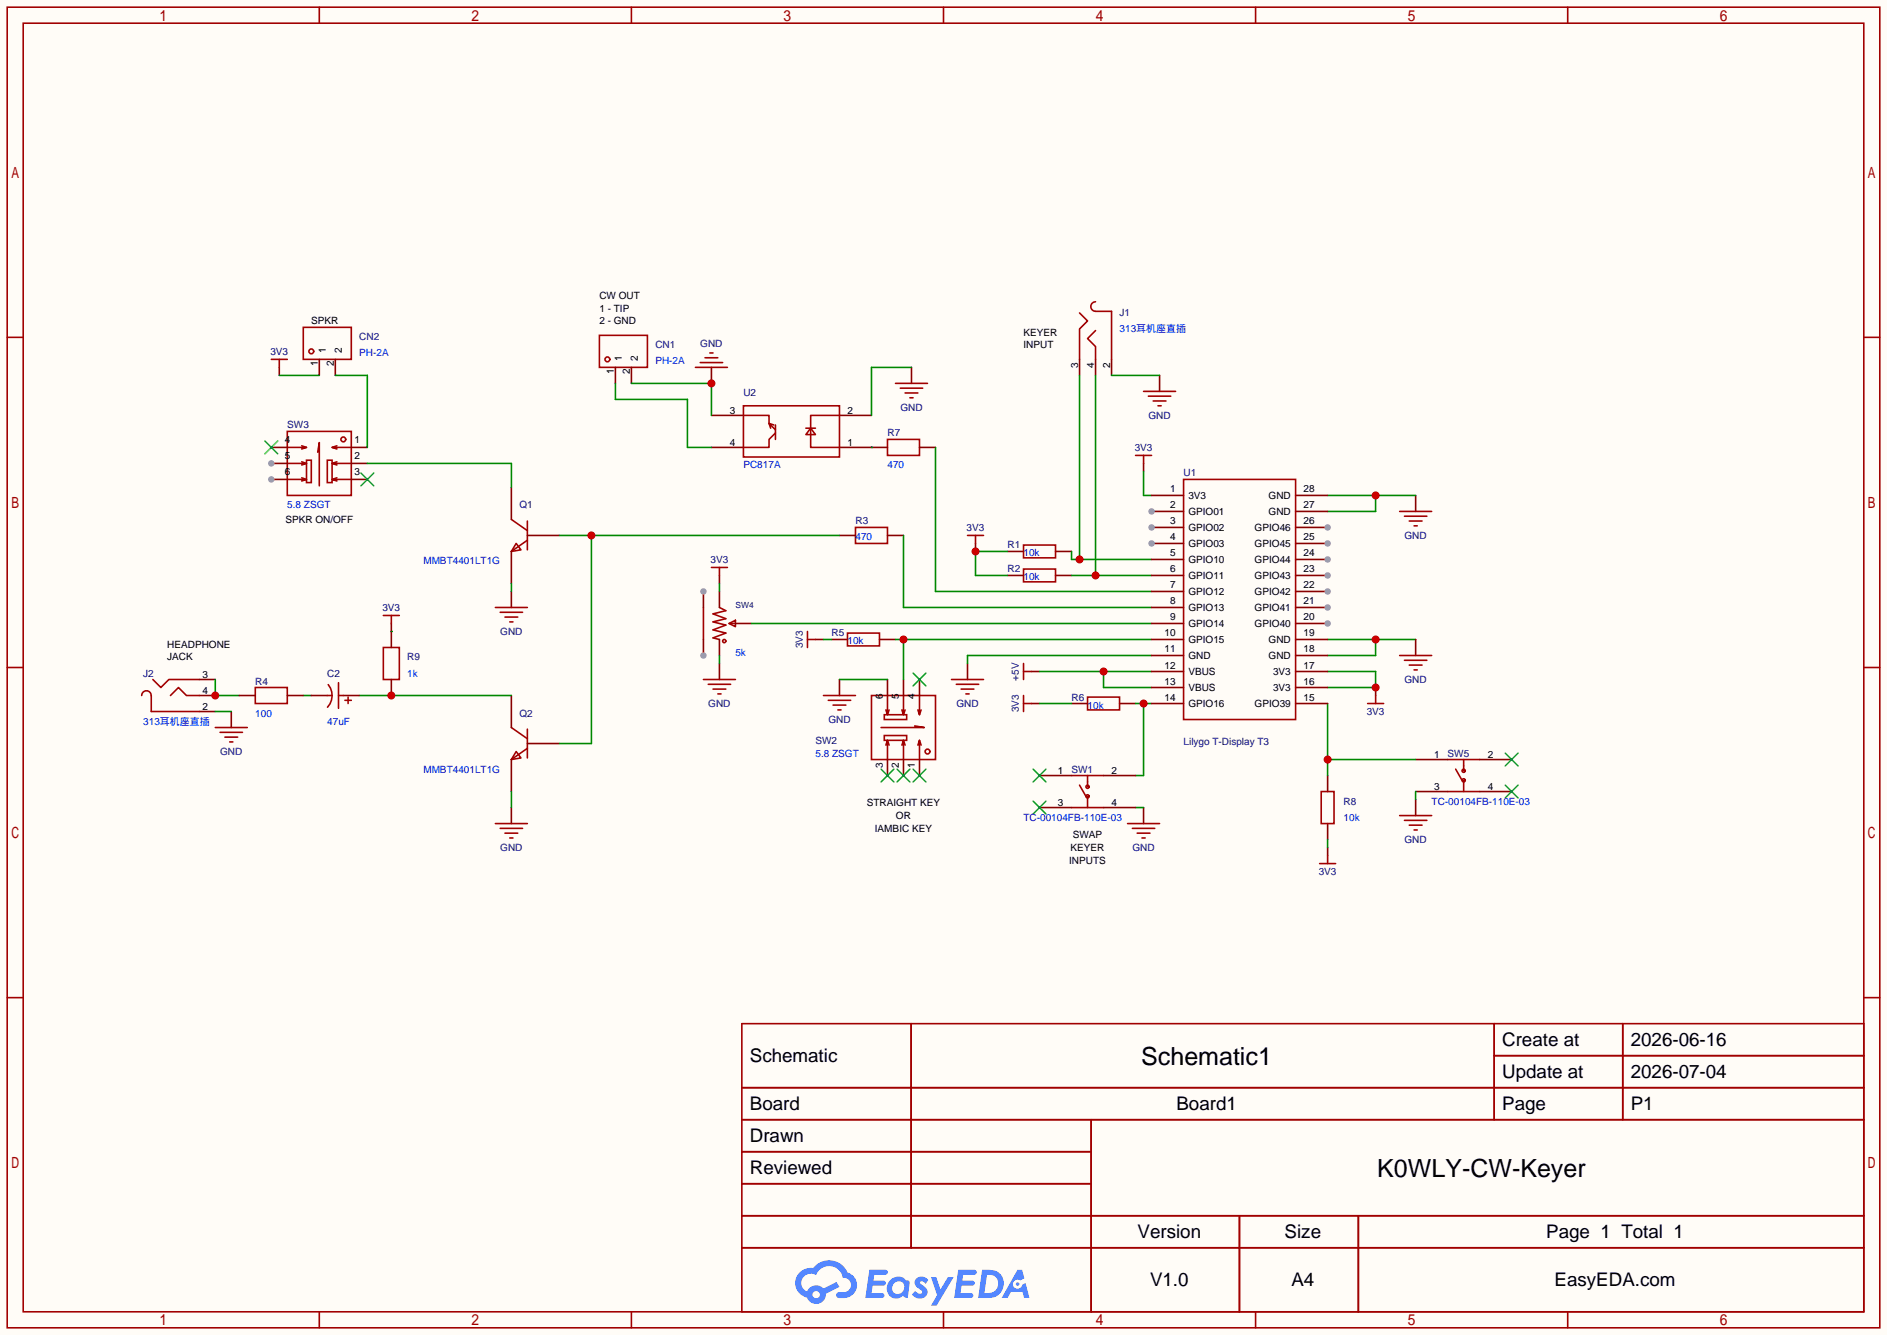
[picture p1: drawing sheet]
<svg xmlns="http://www.w3.org/2000/svg" width="299mm" height="212mm" viewBox="0 0 299 212" stroke-linecap="round" stroke-linejoin="round" font-family="sans-serif">
<path d="M0 0h299.5v211.8h-299.5z" fill="#fffcf7"/>
<g fill="none" stroke="#a10000" stroke-width=".25">
<path d="M1.1 1.1h297.2v209.6h-297.2zM3.7 3.7h292.1v204.5h-292.1zM50.7 1.1v2.6M100.2 1.1v2.6M149.7 1.1v2.6M199.3 1.1v2.6M248.8 1.1v2.6M1.1 53.5h2.6M295.8 53.5h2.5M1.1 105.9h2.6M295.8 105.9h2.5M1.1 158.3h2.6"/>
<path d="M295.8 158.3h2.5M117.7 162.4h178.1v45.8h-178.1zM117.7 172.6h178.1M117.7 177.7h178.1M144.6 162.4v35.6M173.2 177.7v30.5M237.1 162.4v15.3M237.1 167.5h58.7M257.5 162.4v15.3M117.7 182.8h55.5M117.7 192.9h178.1M117.7 187.8h55.5"/>
<path d="M117.7 198h178.1M196.7 192.9v15.3M215.6 192.9v15.3M50.7 208.2v2.5M100.2 208.2v2.5M149.7 208.2v2.5M199.3 208.2v2.5M248.8 208.2v2.5"/>
</g>
<g fill="#5487ff">
<path d="M145.5 202.8a1.3 1.3 0 0 1 1.8 .3l-.4 .6a.54 .54 0 0 0-.9-.2v.1a2.32 2.32 0 0 1 1.2 1.4 1.36 1.36 0 0 1-1.1 1.1 1.36 1.36 0 0 1-1.4-.7l.5-.6a.7 .7 0 0 0 1.2 .3l-.2-.3a1.6 1.6 0 0 1-1-1.6z"/>
<path d="M147.7 202.7h.9l.7 1.9 1.1-1.9h.9l-2.7 4.5h-.9l1-1.7z"/>
<path d="M138 201.5h1.6a1.31 1.31 0 0 1 1.2 .2 .4 .4 0 0 1-.3 .6h-1.8l-.1 .9h1.6a.4 .4 0 0 1 .4 .4 .4 .4 0 0 1-.4 .4h-1.7l-.2 1.2h.8a1.23 1.23 0 0 1 1.2 .2 .39 .39 0 0 1-.3 .6h-2.7z"/>
<path d="M152.1 201.5h1.6a1.32 1.32 0 0 1 1.3 .2 .39 .39 0 0 1-.4 .6h-1.7l-.2 .9h1.7a.4 .4 0 0 1 .3 .4 .4 .4 0 0 1-.4 .4h-1.7l-.2 1.2h.8a1.23 1.23 0 0 1 1.2 .2 .39 .39 0 0 1-.3 .6h-2.7z"/>
<path d="M161.5 201.5h.7l.4 1.3-.7 .4a.75 .75 0 0 0-1.1 .3 .75 .75 0 0 0 .5 1 .75 .75 0 0 0 .9-.6l.6-.3 .6 2.4h-.9l-.2-1h-1.9l-.5 1h-.9z"/>
<path d="M155.9 201.5l-.7 4.5h1.5a2.27 2.27 0 0 0 2.5-1.7 2.27 2.27 0 0 0-1.3-2.7zM156.6 202.3a1.5 1.5 0 0 1 1.8 1.5 1.5 1.5 0 0 1-1.9 1.4h-.3z"/>
<path d="M141.3 203.1a1.62 1.62 0 0 0-.4 2.1 1.62 1.62 0 0 0 2 .7l.4-.3 .3 .3 .5 .1 .3-2.5-.2-.3h-.2a.57 .57 0 0 1-.6-.4 1.73 1.73 0 0 0-2.1 .3zM141.9 203.6a.96 .96 0 0 1 1.5 0 .96 .96 0 0 1-.3 1.5 .95 .95 0 0 1-1.4-.1 .95 .95 0 0 1 .2-1.4z"/>
<path d="M126.9 201.9a2.37 2.37 0 0 0 1.2 4 1.54 1.54 0 0 0 1.7 1 1.54 1.54 0 0 0 1.3-1.6l2.1-1.1-.5-.8-2 1.1a1.57 1.57 0 0 0-2.6 .4 1.5 1.5 0 0 1-.8-2.1 1.5 1.5 0 0 1 2.2-.5 2.23 2.23 0 0 1 2.3-1.4 2.23 2.23 0 0 1 2 1.8 1.16 1.16 0 0 1 1.2 1.1 1.16 1.16 0 0 1-1 1.3h-.7a.47 .47 0 0 0-.6 .3 .47 .47 0 0 0 .4 .6 2.23 2.23 0 0 0 2.3-.7 2.23 2.23 0 0 0 .4-2.3 2.16 2.16 0 0 0-1.3-1.1 3.2 3.2 0 0 0-5.4-.7l-1.2 .1zM129 205.4a.58 .58 0 0 1 1.1 0 .58 .58 0 0 1-1.1 0z"/>
<circle cx="161.5" cy="203.8" r=".28"/>
</g>
<path d="M163.7 106.6h1.3" fill="none" stroke="#870000" stroke-width=".25"/>
<path d="M162.4 105.3v2.5M162.4 106.6h1.3" fill="none" stroke="#a10000" stroke-width=".25"/>
<path d="M165 106.6h17.8M175.1 106.6v2.5h7.7" fill="none" stroke="#008700" stroke-width=".25"/>
<circle cx="175.1" cy="106.6" r=".63" fill="#c00"/>
<path d="M224.7 78.6v2.6" fill="none" stroke="#870000" stroke-width=".25"/>
<path d="M222.1 81.2h5.1M222.9 81.9h3.5M223.6 82.7h2.1M224.4 83.4h.5" fill="none" stroke="#a10000" stroke-width=".25"/>
<path d="M210.7 78.6h14M218.3 78.6v2.6h-7.6" fill="none" stroke="#008700" stroke-width=".25"/>
<circle cx="218.3" cy="78.6" r=".63" fill="#c00"/>
<path d="M210.7 101.5h14M218.3 101.5v2.5h-7.6" fill="none" stroke="#008700" stroke-width=".25"/>
<circle cx="218.3" cy="101.5" r=".63" fill="#c00"/>
<g fill="none" stroke="#870000" stroke-width=".25">
<path d="M44.3 58.3v1.3M112.9 58.3v2.5M144.7 58.3v2.5M184 59.6v2.5M181.5 73.5v1.3M62.1 98.9v1.3M81.2 93.9v2.5M114.2 91.3v1.3M154.8 86.2v1.3M36.7 112.9v2.5M114.2 105.3v2.5M129.4 101.5h1.3"/>
<path d="M133.2 107.8v2.6M153.5 105.3v2.5M163.7 111.6h1.3M218.3 109.1v1.3M224.7 101.5v2.5M81.2 128.1v2.6M181.5 128.1v2.6M210.7 134.5v1.3M224.7 126.9v2.5"/>
</g>
<g fill="none" stroke="#a10000" stroke-width=".25">
<path d="M43.1 57h2.5M44.3 57v1.3M110.4 58.3h5M111.1 57.5h3.6M111.9 56.8h2M112.6 56h.6M142.1 60.8h5.1M142.9 61.6h3.5M143.6 62.4h2.1M144.4 63.1h.5M180.2 72.3h2.6M181.5 62.1h5.1"/>
<path d="M181.5 72.3v1.2M182.2 62.9h3.6M183 63.6h2M183.8 64.4h.5M60.8 97.7h2.6M62.1 97.7v1.2M78.6 96.4h5.1M79.4 97.2h3.5M80.1 97.9h2.1M80.9 98.7h.5M112.9 90h2.5M114.2 90v1.3"/>
<path d="M153.5 85h2.6M154.8 85v1.2M34.2 115.4h5M34.9 116.2h3.6M35.7 117h2M36.4 117.7h.6M111.6 107.8h5.1M112.4 108.6h3.6M113.2 109.3h2M113.9 110.1h.5M128.1 100.2v2.5M128.1 101.5h1.3"/>
<path d="M130.7 110.4h5.1M131.4 111.1h3.6M132.2 111.9h2M133 112.6h.5M151 107.8h5.1M151.8 108.6h3.5M152.5 109.3h2.1M153.3 110.1h.5M162.4 111.6h1.3M162.4 110.4v2.5M217 111.6h2.6M218.3 110.4v1.2"/>
<path d="M222.1 104h5.1M222.9 104.8h3.5M223.6 105.5h2.1M224.4 106.3h.5M78.6 130.7h5.1M79.4 131.4h3.5M80.1 132.2h2.1M80.9 133h.5M178.9 130.7h5.1M179.7 131.4h3.6M180.5 132.2h2M181.2 133h.5"/>
<path d="M209.4 137h2.6M210.7 135.8v1.2M222.1 129.4h5.1M222.9 130.2h3.5M223.6 130.9h2.1M224.4 131.7h.5"/>
</g>
<path d="M181.5 74.8v3.8h1.3M182.8 104h-29.3v1.3M210.7 106.6h7.6v2.5h-7.6" fill="none" stroke="#008700" stroke-width=".25"/>
<circle cx="218.3" cy="109.1" r=".63" fill="#c00"/>
<path d="M159.9 91.3h2.5M159.9 87.5h2.5M167.5 91.3h2.6M167.5 87.5h2.6M132 101.5h2.5M139.6 101.5h2.5M170.1 111.6h2.5M177.7 111.6h2.5M210.7 123.1v2.5M210.7 130.7v2.5" fill="none" stroke="#870000" stroke-width=".25"/>
<path d="M162.4 90.3h5.1v2h-5.1zM162.4 86.5h5.1v2h-5.1zM134.5 100.5h5.1v2h-5.1zM172.6 110.6h5.1v2h-5.1zM209.7 125.6h2v5.1h-2z" fill="none" stroke="#a10000" stroke-width=".25"/>
<path d="M159.9 87.5h-5.1v3.8h5.1" fill="none" stroke="#008700" stroke-width=".25"/>
<circle cx="154.8" cy="87.5" r=".63" fill="#c00"/>
<g fill="none" stroke="#870000" stroke-width=".25">
<path d="M50.7 57v2.6M53.2 57v2.6M97.7 58.3v2.5M100.2 58.3v2.5M171.3 57v2.6M173.9 57v2.6M176.4 57v2.6M43.1 76.1h2.5M81.2 77.3v5.1M81.2 87.5v5.1M83.7 85h5.1M133.2 85h2.6"/>
<path d="M140.8 85h2.6M31.6 110.4h2.6M31.6 112.9h2.6M31.6 107.8h2.6M81.2 110.4v5M83.7 118h5.1M81.2 120.5v5.1"/>
</g>
<g fill="none" stroke="#a10000" stroke-width=".25">
<path d="M48.1 51.9h7.7v5.1h-7.7zM95.1 53.2h7.6v5.1h-7.6zM171.3 49.7l1.3 1.2-1.3 1.3v4.8M173.9 47.9a.76 .76 0 0 0-.8 .7 .76 .76 0 0 0 .8 .8h2.5v7.6M173.9 52.5l-1.3 1.2 1.3 1.3v2M45.6 68.5h10.2v10.1h-10.2zM45.6 71h3l-.7 .2M45.6 73.5h3l-.7 .3M45.6 76.1h3l-.7 .2M47.9 70.7l.7 .3M47.9 73.3l.7 .2M47.9 75.8l.7 .3"/>
<path d="M48.6 73h.8v3.6h-.8zM51.9 73h.8v3.6h-.8zM53.5 70.7l-.8 .3M53.5 73.3l-.8 .2M53.5 75.8l-.8 .3M55.8 71h-3.1l.8 .2M55.8 73.5h-3.1l.8 .3M55.8 76.1h-3.1l.8 .2M81.2 82.4l2.5 1.8M81.9 86.2l.8 1-1.5 .3zM83.7 85.7l-2.5 1.8M83.7 82.7v4.5"/>
<path d="M135.8 83.7h5v2.5h-5zM22.5 110.4a.76 .76 0 0 1 .7-.8 .76 .76 0 0 1 .8 .8v2.5h7.6M24.3 107.8l1.2 1.3 1.3-1.3h4.8M27.1 110.4l1.2-1.3 1.3 1.3h2M81.2 115.4l2.5 1.8M81.9 119.3l.8 1-1.5 .2zM83.7 115.7v4.6M83.7 118.7l-2.5 1.8"/>
<circle cx="49.4" cy="55.8" r=".38"/>
<circle cx="96.4" cy="57" r=".38"/>
<circle cx="54.5" cy="69.7" r=".38"/>
</g>
<path d="M44.3 59.6h6.4M81.2 92.6v1.3M130.7 101.5h1.3" fill="none" stroke="#008700" stroke-width=".25"/>
<circle cx="43.1" cy="76.1" r=".51" fill="#999"/>
<path d="M43.1 73.5h2.5" fill="none" stroke="#870000" stroke-width=".25"/>
<circle cx="43.1" cy="73.5" r=".51" fill="#999"/>
<path d="M43.1 71h2.5M55.8 71h2.5M55.8 73.5h2.5M55.8 76.1h2.5M140.8 107.8v2.6M143.4 107.8v2.6M145.9 107.8v2.6M140.8 120.5v2.6M143.4 120.5v2.6M145.9 120.5v2.6" fill="none" stroke="#870000" stroke-width=".25"/>
<path d="M42 70l2.1 2M44.1 70l-2.1 2M57.3 75.1l2 2M59.3 75.1l-2 2M144.9 106.8l2 2M146.9 106.8l-2 2M139.8 122l2.1 2.1M141.9 122l-2.1 2.1M142.4 122l2 2.1M144.4 122l-2 2.1M144.9 122l2 2.1M146.9 122l-2 2.1" fill="none" stroke="#3c3" stroke-width=".25"/>
<g fill="none" stroke="#a10000" stroke-width=".25">
<path d="M50.4 71.8l.3-1.6v6.9M138.3 110.4h10.2v10.1h-10.2zM140.3 116.7h3.6v.8h-3.6zM140.3 113.4h3.6v.8h-3.6zM140.6 118.2l.2-.7v3M140.8 110.4v3l-.2-.8M140.8 117.5l.3 .7M141.1 112.6l-.3 .8M143.1 118.2l.3-.7v3M143.4 110.4v3l-.3-.8M143.4 117.5l.2 .7M143.6 112.6l-.2 .8"/>
<path d="M145.2 115.2l1.5 .2h-6.9M145.7 118.2l.2-.7v3M145.9 110.4v3l-.2-.8M145.9 117.5l.3 .7M146.2 112.6l-.3 .8"/>
<circle cx="147.2" cy="119.3" r=".38"/>
</g>
<path d="M171.3 59.6v29.2M170.1 87.5v1.3h12.7M133.2 107.8h7.6" fill="none" stroke="#008700" stroke-width=".25"/>
<circle cx="171.3" cy="88.8" r=".63" fill="#c00"/>
<path d="M173.9 59.6v31.7M170.1 91.3h12.7" fill="none" stroke="#008700" stroke-width=".25"/>
<circle cx="173.9" cy="91.3" r=".63" fill="#c00"/>
<path d="M53.2 59.6h5.1v11.4M58.3 73.5h22.9v3.8M34.2 107.8v2.6h3.8" fill="none" stroke="#008700" stroke-width=".25"/>
<circle cx="34.2" cy="110.4" r=".63" fill="#c00"/>
<path d="M111.6 96.4v5.1" fill="none" stroke="#a10000" stroke-width=".25"/>
<path d="M111.6 93.9v2.5" fill="none" stroke="#870000" stroke-width=".25"/>
<circle cx="111.6" cy="93.9" r=".51" fill="#999"/>
<path d="M111.6 101.5v2.5" fill="none" stroke="#870000" stroke-width=".25"/>
<circle cx="111.6" cy="104" r=".51" fill="#999"/>
<g fill="none" stroke="#a10000" stroke-width=".25">
<path d="M114.2 96.4l1 .5-2 .5 2 .8-2 .5 2 .5-2 .7 2 .6-2 .7 1 .3M115.7 98.9l1-.5v1zM115.7 98.9h1"/>
<circle cx="114.9" cy="101.7" r=".25"/>
</g>
<path d="M114.2 93.9v2.5M116.7 98.9h2.6M114.2 101.5v2.5" fill="none" stroke="#870000" stroke-width=".25"/>
<path d="M114.2 92.6v1.3M119.3 98.9h63.5M114.2 104v1.3M180.2 111.6h2.6M181.5 111.6v11.5h-1.3" fill="none" stroke="#008700" stroke-width=".25"/>
<circle cx="181.5" cy="111.6" r=".63" fill="#c00"/>
<path d="M176.4 59.6h7.6M142.1 101.5h40.7M143.4 101.5v6.3M165 111.6h5.1M180.2 128.1h1.3" fill="none" stroke="#008700" stroke-width=".25"/>
<circle cx="143.4" cy="101.5" r=".63" fill="#c00"/>
<path d="M144.7 58.3h-6.4v7.6M100.2 60.8h12.7v5.1M138.3 71h.1M148.5 71v22.9h34.3M143.4 85v11.4h39.4" fill="none" stroke="#008700" stroke-width=".25"/>
<path d="M112.9 71h5.1M112.9 65.9h5.1M133.2 71h7.6M133.2 65.9h5.1M145.9 71h2.6" fill="none" stroke="#870000" stroke-width=".25"/>
<path d="M118 64.4h15.2v8.1h-15.2zM118 65.9h4v1.3l.8 .2M122.3 67.9l-.3-.7 1.1 1M123.1 68.7l-1.1 1v1.3h-4M123.1 67.4v2.3M127.9 67.9h1.5M128.7 67.9l.7 1.1h-1.5zM133.2 65.9h-4.5v5.1h4.5M140.8 69.7h5.1v2.6h-5.1z" fill="none" stroke="#a10000" stroke-width=".25"/>
<circle cx="112.9" cy="60.8" r=".63" fill="#c00"/>
<path d="M97.7 60.8v2.6h11.4v7.6h3.8M210.7 111.6v11.5M210.7 120.5h14" fill="none" stroke="#008700" stroke-width=".25"/>
<g fill="none" stroke="#a10000" stroke-width=".25">
<path d="M170.1 123.1h5M170.1 128.1h5M171.3 124.6l1 1.8M172.6 123.1v1.7M172.6 126.4v1.7M229.7 120.5h5.1M229.7 125.6h5.1M231 122l1 1.8M232.3 120.5v1.8M232.3 123.8v1.8"/>
<circle cx="172.6" cy="124.8" r=".25"/>
<circle cx="172.6" cy="126.4" r=".25"/>
<circle cx="232.3" cy="122.3" r=".25"/>
<circle cx="232.3" cy="123.8" r=".25"/>
</g>
<path d="M165 123.1h5.1M165 128.1h5.1M175.1 123.1h5.1M175.1 128.1h5.1M224.7 120.5h5M224.7 125.6h5M234.8 120.5h5.1M234.8 125.6h5.1" fill="none" stroke="#870000" stroke-width=".25"/>
<path d="M238.9 119.5l2 2M240.9 119.5l-2 2M164 122l2 2.1M164 127.1l2 2.1M166 122l-2 2.1M166 127.1l-2 2.1M238.9 124.6l2 2M240.9 124.6l-2 2" fill="none" stroke="#3c3" stroke-width=".25"/>
<circle cx="210.7" cy="120.5" r=".63" fill="#c00"/>
<path d="M88.8 85h44.4M93.9 85v33h-5.1M48.1 110.4h1.3M57 110.4h24.2M81.2 125.6v2.5M210.7 133.2v1.3M224.7 125.6v1.3" fill="none" stroke="#008700" stroke-width=".25"/>
<circle cx="93.9" cy="85" r=".63" fill="#c00"/>
<path d="M40.5 109.1h5.1v2.5h-5.1zM51.9 110.4h.8M52.1 108.6a2.74 2.74 0 0 1-.1 3.6M53.7 108.3v4.1M53.7 110.4h.8M54.7 111.1h1.1M55.2 110.6v1M60.8 102.7h2.6v5.1h-2.6z" fill="none" stroke="#a10000" stroke-width=".25"/>
<path d="M38 110.4h2.5M45.6 110.4h2.5M49.4 110.4h2.5M54.5 110.4h2.5M62.1 100.2v2.5M62.1 107.8v2.6" fill="none" stroke="#870000" stroke-width=".25"/>
<path d="M34.2 112.9h2.5" fill="none" stroke="#008700" stroke-width=".25"/>
<circle cx="62.1" cy="110.4" r=".63" fill="#c00"/>
<path d="M62.1 100.2h.1" fill="none" stroke="#008700" stroke-width=".25"/>
<path d="M182.8 78.6h5M182.8 81.2h5" fill="none" stroke="#870000" stroke-width=".25"/>
<circle cx="182.8" cy="81.2" r=".51" fill="#999"/>
<path d="M182.8 83.7h5" fill="none" stroke="#870000" stroke-width=".25"/>
<circle cx="182.8" cy="83.7" r=".51" fill="#999"/>
<path d="M182.8 86.2h5" fill="none" stroke="#870000" stroke-width=".25"/>
<circle cx="182.8" cy="86.2" r=".51" fill="#999"/>
<g fill="none" stroke="#870000" stroke-width=".25">
<path d="M182.8 88.8h5M182.8 91.3h5M182.8 93.9h5M182.8 96.4h5M182.8 98.9h5M205.6 98.9h5.1M182.8 101.5h5M182.8 104h5M182.8 106.6h5M182.8 109.1h5M182.8 111.6h5M205.6 101.5h5.1"/>
<path d="M205.6 104h5.1M205.6 106.6h5.1M205.6 109.1h5.1M205.6 111.6h5.1"/>
</g>
<circle cx="210.7" cy="98.9" r=".51" fill="#999"/>
<path d="M205.6 96.4h5.1" fill="none" stroke="#870000" stroke-width=".25"/>
<circle cx="210.7" cy="96.4" r=".51" fill="#999"/>
<path d="M205.6 93.9h5.1" fill="none" stroke="#870000" stroke-width=".25"/>
<circle cx="210.7" cy="93.9" r=".51" fill="#999"/>
<path d="M205.6 91.3h5.1" fill="none" stroke="#870000" stroke-width=".25"/>
<circle cx="210.7" cy="91.3" r=".51" fill="#999"/>
<path d="M205.6 88.8h5.1" fill="none" stroke="#870000" stroke-width=".25"/>
<circle cx="210.7" cy="88.8" r=".51" fill="#999"/>
<path d="M205.6 86.2h5.1" fill="none" stroke="#870000" stroke-width=".25"/>
<circle cx="210.7" cy="86.2" r=".51" fill="#999"/>
<path d="M205.6 83.7h5.1" fill="none" stroke="#870000" stroke-width=".25"/>
<circle cx="210.7" cy="83.7" r=".51" fill="#999"/>
<path d="M205.6 78.6h5.1M205.6 81.2h5.1" fill="none" stroke="#870000" stroke-width=".25"/>
<path d="M187.8 76.1h17.8v38.1h-17.8z" fill="none" stroke="#a10000" stroke-width=".25"/>
<g font-size="4">
<text x="181.1" y="169">Schematic1</text>
<text x="218.6" y="186.8">K0WLY-CW-Keyer</text>
</g>
<g font-size="3">
<text x="238.4" y="166">Create at</text>
<text x="258.8" y="166">2026-06-16</text>
<text x="119" y="168.5">Schematic</text>
<text x="238.4" y="171.1">Update at</text>
<text x="258.8" y="171.1">2026-07-04</text>
<text x="119" y="176.1">Board</text>
<text x="186.7" y="176.1">Board1</text>
<text x="238.4" y="176.1">Page</text>
<text x="258.8" y="176.1">P1</text>
<text x="119" y="181.2">Drawn</text>
<text x="119" y="186.3">Reviewed</text>
<text x="180.5" y="196.5">Version</text>
<text x="203.9" y="196.5">Size</text>
<text x="245.4" y="196.5">Page 1 Total 1</text>
<text x="182.5" y="204.1">V1.0</text>
<text x="204.9" y="204.1">A4</text>
<text x="246.7" y="204.1">EasyEDA.com</text>
</g>
<g font-size="1.6">
<text x="95.1" y="47.4">CW OUT</text>
<text x="49.4" y="51.5">SPKR</text>
<text x="95.1" y="49.4">1 - TIP</text>
<text x="95.1" y="51.5">2 - GND</text>
<text x="162.4" y="53.2">KEYER</text>
<text x="50.4" y="58" transform="rotate(-90 50.4 58)">1</text>
<text x="51.7" y="56.1" transform="rotate(-90 51.7 56.1)">1</text>
<text x="53" y="58" transform="rotate(-90 53 58)">2</text>
<text x="54.2" y="56.1" transform="rotate(-90 54.2 56.1)">2</text>
<text x="97.4" y="59.3" transform="rotate(-90 97.4 59.3)">1</text>
<text x="98.7" y="57.4" transform="rotate(-90 98.7 57.4)">1</text>
<text x="100" y="59.3" transform="rotate(-90 100 59.3)">2</text>
<text x="101.2" y="57.4" transform="rotate(-90 101.2 57.4)">2</text>
<text x="162.4" y="55.3">INPUT</text>
<text x="171.1" y="58.4" transform="rotate(-90 171.1 58.4)">3</text>
<text x="173.6" y="58.4" transform="rotate(-90 173.6 58.4)">4</text>
<text x="176.2" y="58.4" transform="rotate(-90 176.2 58.4)">2</text>
<text x="115.8" y="65.7">3</text>
<text x="134.5" y="65.7">2</text>
<text x="45.2" y="70.3">4</text>
<text x="56.2" y="70.3">1</text>
<text x="115.8" y="70.7">4</text>
<text x="134.5" y="70.7">1</text>
<text x="45.2" y="75.3">6</text>
<text x="45.2" y="72.8">5</text>
<text x="56.2" y="72.8">2</text>
<text x="56.2" y="75.3">3</text>
<text x="45.3" y="83">SPKR ON/OFF</text>
<text x="185.7" y="78.1">1</text>
<text x="185.7" y="80.7">2</text>
<text x="185.7" y="83.2">3</text>
<text x="188.6" y="79.2">3V3</text>
<text x="188.6" y="81.7">GPIO01</text>
<text x="201.3" y="81.7">GND</text>
<text x="201.3" y="79.2">GND</text>
<text x="206.9" y="83.2">26</text>
<text x="206.9" y="80.7">27</text>
<text x="206.9" y="78.1">28</text>
<text x="185.7" y="85.8">4</text>
<text x="185.7" y="88.3">5</text>
<text x="188.6" y="84.2">GPIO02</text>
<text x="188.6" y="86.8">GPIO03</text>
<text x="188.6" y="89.3">GPIO10</text>
<text x="199.1" y="89.3">GPIO44</text>
<text x="199.1" y="86.8">GPIO45</text>
<text x="199.1" y="84.2">GPIO46</text>
<text x="206.9" y="88.3">24</text>
<text x="206.9" y="85.8">25</text>
<text x="185.7" y="90.8">6</text>
<text x="185.7" y="93.4">7</text>
<text x="185.7" y="95.9">8</text>
<text x="188.6" y="91.9">GPIO11</text>
<text x="188.6" y="94.4">GPIO12</text>
<text x="199.1" y="94.4">GPIO42</text>
<text x="199.1" y="91.9">GPIO43</text>
<text x="206.9" y="95.9">21</text>
<text x="206.9" y="93.4">22</text>
<text x="206.9" y="90.8">23</text>
<text x="184.8" y="101">10</text>
<text x="185.7" y="98.5">9</text>
<text x="188.6" y="96.9">GPIO13</text>
<text x="188.6" y="99.5">GPIO14</text>
<text x="199.1" y="99.5">GPIO40</text>
<text x="199.1" y="96.9">GPIO41</text>
<text x="206.9" y="101">19</text>
<text x="206.9" y="98.5">20</text>
<text x="26.5" y="102.8">HEADPHONE</text>
<text x="26.5" y="104.8">JACK</text>
<text x="32.1" y="107.6">3</text>
<text x="184.8" y="103.5">11</text>
<text x="184.8" y="106.1">12</text>
<text x="188.6" y="102">GPIO15</text>
<text x="188.6" y="104.6">GND</text>
<text x="188.6" y="107.1">VBUS</text>
<text x="201.3" y="104.6">GND</text>
<text x="201.3" y="102">GND</text>
<text x="202" y="107.1">3V3</text>
<text x="206.9" y="106.1">17</text>
<text x="206.9" y="103.5">18</text>
<text x="32.1" y="110.1">4</text>
<text x="32.1" y="112.7">2</text>
<text x="140.1" y="110.8" transform="rotate(-90 140.1 110.8)">6</text>
<text x="142.7" y="110.8" transform="rotate(-90 142.7 110.8)">5</text>
<text x="145.2" y="110.8" transform="rotate(-90 145.2 110.8)">4</text>
<text x="184.8" y="108.6">13</text>
<text x="184.8" y="111.2">14</text>
<text x="188.6" y="109.6">VBUS</text>
<text x="188.6" y="112.2">GPIO16</text>
<text x="199.1" y="112.2">GPIO39</text>
<text x="202" y="109.6">3V3</text>
<text x="206.9" y="111.2">15</text>
<text x="206.9" y="108.6">16</text>
<text x="140.1" y="121.9" transform="rotate(-90 140.1 121.9)">3</text>
<text x="142.7" y="121.9" transform="rotate(-90 142.7 121.9)">2</text>
<text x="145.2" y="121.9" transform="rotate(-90 145.2 121.9)">1</text>
<text x="167.9" y="122.8">1</text>
<text x="176.4" y="122.8">2</text>
<text x="227.6" y="120.3">1</text>
<text x="227.6" y="125.4">3</text>
<text x="236.1" y="120.3">2</text>
<text x="236.1" y="125.4">4</text>
<text x="137.6" y="127.9">STRAIGHT KEY</text>
<text x="138.8" y="132">IAMBIC KEY</text>
<text x="142.2" y="130">OR</text>
<text x="167.9" y="127.9">3</text>
<text x="176.4" y="127.9">4</text>
<text x="169.7" y="137.1">INPUTS</text>
<text x="169.9" y="135">KEYER</text>
<text x="170.3" y="133">SWAP</text>
</g>
<g font-size="1.6" fill="#000080">
<text x="177.7" y="50.2">J1</text>
<text x="42.9" y="56.3">3V3</text>
<text x="57" y="54">CN2</text>
<text x="104" y="55.3">CN1</text>
<text x="111.1" y="55">GND</text>
<text x="118" y="62.9">U2</text>
<text x="142.9" y="65.2">GND</text>
<text x="45.6" y="68">SW3</text>
<text x="140.8" y="69.2">R7</text>
<text x="180.1" y="71.5">3V3</text>
<text x="182.3" y="66.5">GND</text>
<text x="187.8" y="75.6">U1</text>
<text x="82.4" y="80.7">Q1</text>
<text x="135.8" y="83.2">R3</text>
<text x="112.8" y="89.3">3V3</text>
<text x="153.4" y="84.2">3V3</text>
<text x="159.9" y="87">R1</text>
<text x="222.9" y="85.5">GND</text>
<text x="159.9" y="90.8">R2</text>
<text x="60.7" y="96.9">3V3</text>
<text x="79.4" y="100.7">GND</text>
<text x="132" y="101">R5</text>
<text x="22.7" y="107.3">J2</text>
<text x="51.9" y="107.3">C2</text>
<text x="64.6" y="104.8">R9</text>
<text x="127.4" y="102.9" transform="rotate(-90 127.4 102.9)">3V3</text>
<text x="161.7" y="108" transform="rotate(-90 161.7 108)">+5V</text>
<text x="40.5" y="108.6">R4</text>
<text x="82.4" y="113.7">Q2</text>
<text x="112.4" y="112.2">GND</text>
<text x="151.8" y="112.2">GND</text>
<text x="161.7" y="113" transform="rotate(-90 161.7 113)">3V3</text>
<text x="170.1" y="111.2">R6</text>
<text x="216.9" y="113.4">3V3</text>
<text x="222.9" y="108.4">GND</text>
<text x="34.9" y="119.8">GND</text>
<text x="129.4" y="118">SW2</text>
<text x="131.5" y="114.7">GND</text>
<text x="187.8" y="118.3">Lilygo T-Display T3</text>
<text x="170.1" y="122.6">SW1</text>
<text x="229.7" y="120">SW5</text>
<text x="213.2" y="127.7">R8</text>
<text x="79.4" y="135">GND</text>
<text x="179.7" y="135">GND</text>
<text x="222.9" y="133.8">GND</text>
<text x="209.3" y="138.8">3V3</text>
</g>
<g font-size="1.6" fill="#00f">
<text x="177.7" y="52.7">313耳机座直插</text>
<text x="57" y="56.5">PH-2A</text>
<text x="104" y="57.8">PH-2A</text>
<text x="118" y="74.3">PC817A</text>
<text x="140.8" y="74.3">470</text>
<text x="45.6" y="80.7">5.8 ZSGT</text>
<text x="67.2" y="89.6">MMBT4401LT1G</text>
<text x="135.8" y="85.8">470</text>
<text x="162.4" y="88.3">10k</text>
<text x="162.4" y="92.1">10k</text>
<text x="64.6" y="107.3">1k</text>
<text x="116.7" y="104">5k</text>
<text x="134.5" y="102.3">10k</text>
<text x="40.5" y="113.7">100</text>
<text x="172.6" y="112.4">10k</text>
<text x="22.7" y="115">313耳机座直插</text>
<text x="51.9" y="115">47uF</text>
<text x="67.2" y="122.6">MMBT4401LT1G</text>
<text x="129.4" y="120">5.8 ZSGT</text>
<text x="162.4" y="130.2">TC-00104FB-110E-03</text>
<text x="213.2" y="130.2">10k</text>
<text x="227.2" y="127.7">TC-00104FB-110E-03</text>
</g>
<text font-size="1.3" fill="#000080" x="116.7" y="96.4">SW4</text>
</svg>
